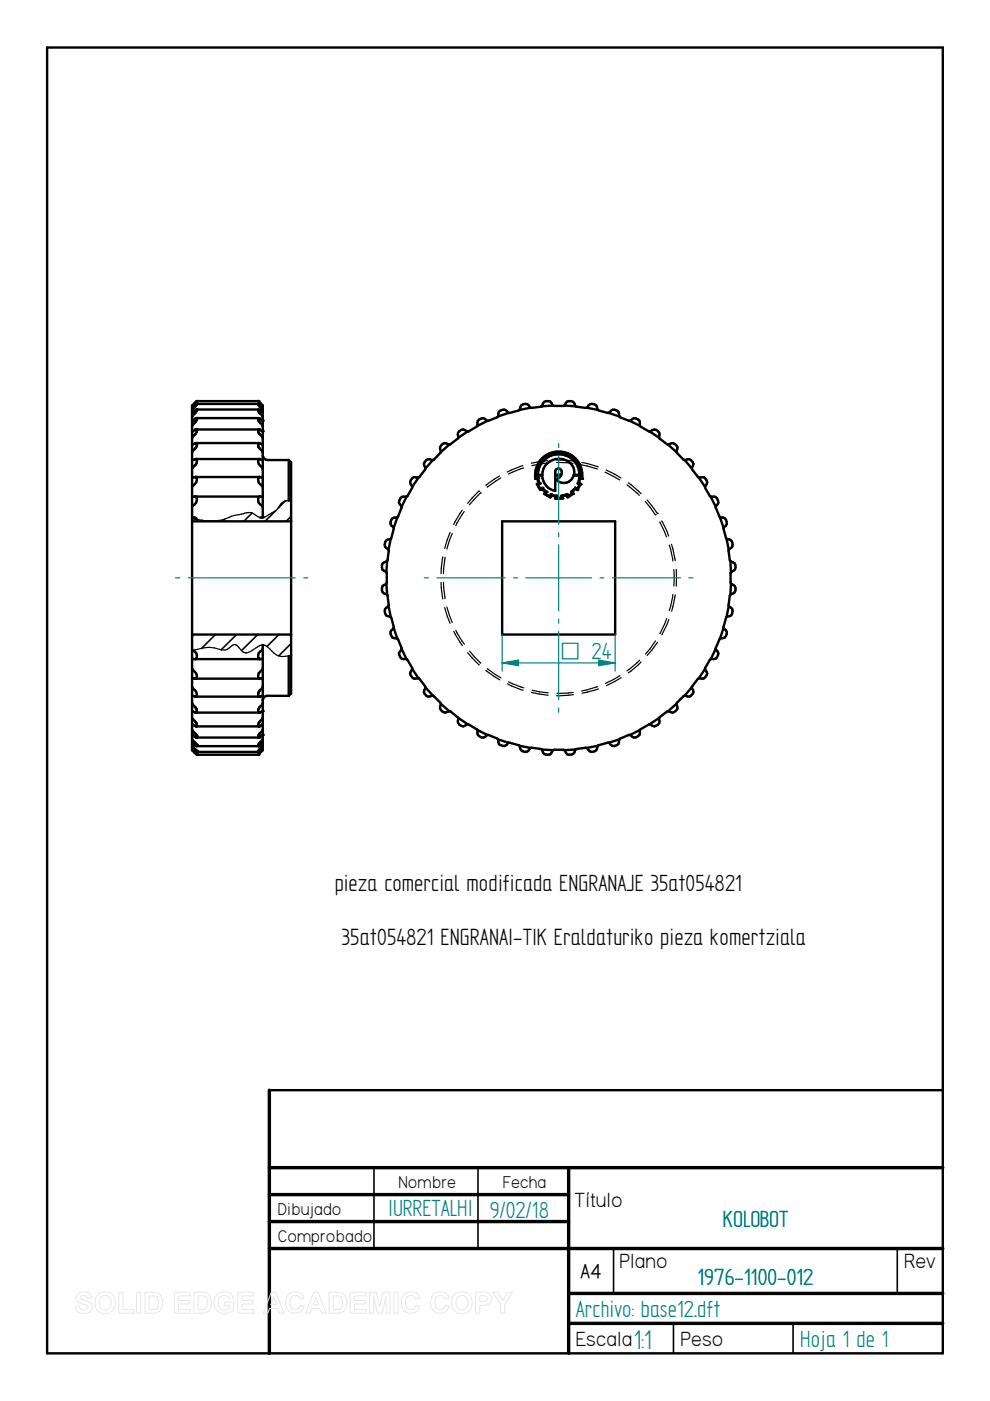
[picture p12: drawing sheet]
<svg xmlns="http://www.w3.org/2000/svg" width="210mm" height="297mm" viewBox="0 0 210 297" stroke-linecap="round" stroke-linejoin="round" font-family="sans-serif">
<g fill="none" stroke="#000" stroke-width=".51">
<path d="M10 10.1h189.9v276.8h-189.9zM41.5 86.9l-.8 .6M41.5 91.1l-.8 .4M41.5 93.9l-.8 .4M41.6 86.9h.1M41.6 91.1h13.3M41.6 97.4h.1M41.7 94v.7l-1 1.1M41.7 97.4v.1a1.84 1.84 0 0 1-1 1.8M41.7 86.8h13.1l.9 .7M41.7 85l-1 1v73l1 1h13l1-1v-22.3M41.7 85.6l-1 1.3"/>
<path d="M41.7 86.9l-.2 .5-.8 .9M41.7 88.7a2.45 2.45 0 0 1-1 1.6M41.7 91.1l-.2 .8-.8 .9M41.7 85l-1 1.1M41.7 85h13M54.7 85l1 1v23.7h-.5M54.7 85.6v.1M54.7 86.9v.1M54.7 85.6l-13.1 .1-.9 .7M54.7 85l1 1.1M54.7 87.1l1 1.2M54.8 88.6l.1 .7 .8 1"/>
<path d="M54.8 91.1l.1 .7 .8 1M54.8 85.6l.1 .2M54.8 85.8l.9 1.1M54.8 88.6l.1 .1M54.8 88.6h-13.1l-1 .6M54.9 93.9l-.2 .2 .2 .8 .8 .9M54.9 97.3l-.1 .1a1.75 1.75 0 0 0 .9 1.9M54.9 93.9l-13.2 .1M54.9 97.3h-13.5l-.7 .2M55 85.8l.7 .6M55 88.7l.7 .5M55 91.1l.7 .4"/>
<path d="M55 94l.7 .3M55 97.3l.7 .2M55.7 96.5a1.01 1.01 0 0 0 1 1h4.5M61.2 97.5l.5 .5v49l-.5 .5M61.2 97.5v8.7M90.2 99.3l-1.5 2M91.8 97.5a1.3 1.3 0 0 0-1.8 .5 1.38 1.38 0 0 0 .2 1.3M91.8 97.5l-1.6 1.8M93.5 95.8l-1.7 1.7M95.2 94.3l-1.7 1.5M95.2 94.3a1.27 1.27 0 0 0-1.7 .1 1.38 1.38 0 0 0 0 1.4M97.2 92.8l-2 1.5"/>
<path d="M99.1 91.5l-1.9 1.3M99.1 91.5l-.2-.1a1.11 1.11 0 0 0-1.4 0 1.11 1.11 0 0 0-.3 1.4M101.2 90.3l-2.1 1.2M103.3 89.2a1.19 1.19 0 0 0-1.5-.4 1.19 1.19 0 0 0-.6 1.5M103.3 89.2l-2.1 1.1M105.6 88.3l-2.3 .9M107.8 87.5a1.13 1.13 0 0 0-1.3-.6 1.13 1.13 0 0 0-.8 1.2l-.1 .2M107.8 87.5l-2.2 .8M110.2 86.9l-2.4 .6M112.5 86.4l-2.3 .5M112.5 86.4a1.2 1.2 0 0 0-1.4-.7 1.2 1.2 0 0 0-.9 1.2M114.9 86.1l-2.4 .3"/>
<path d="M115.4 97.6a4.4 4.4 0 0 1 4.7-1 4.4 4.4 0 0 1 2.8 4.1h-1.2a2.86 2.86 0 0 0-3.2-3.4 3.5 3.5 0 0 0-3.5 3.4h-1a4.2 4.2 0 0 1 1.4-3.1zM117.2 86a1.18 1.18 0 0 0-1.2-1 1.18 1.18 0 0 0-1.1 1.1M117.2 86h2.5M117.2 86l-2.3 .1M117.9 99.5a.78 .78 0 0 1 1.1 .1 .78 .78 0 0 1 0 1.1h-1.3v-.8zM119.7 86a1.18 1.18 0 0 1 1.2-1 1.18 1.18 0 0 1 1.1 1.1M119.7 86l2.3 .1M122 86.1l2.4 .3M124.4 86.4l2.3 .5M124.4 86.4a1.28 1.28 0 0 1 1.6-.7 1.53 1.53 0 0 1 .7 1.2M126.7 86.9l2.4 .6M129.1 87.5a1.19 1.19 0 0 1 1.4-.6 1.19 1.19 0 0 1 .8 1.4"/>
<path d="M129.1 87.5l2.2 .8M131.3 88.3l2.3 .9M133.6 89.2l2.1 1.1M133.6 89.2a1.19 1.19 0 0 1 1.5-.4 1.19 1.19 0 0 1 .6 1.5M135.7 90.3l2.1 1.2M137.8 91.5l1.9 1.3M137.8 91.5l.2-.1a1.13 1.13 0 0 1 1.4 0 1.13 1.13 0 0 1 .3 1.4M139.7 92.8l1.9 1.5M141.6 94.3l1.8 1.5M141.6 94.3a1.19 1.19 0 0 1 1.6 0 1.19 1.19 0 0 1 .2 1.5M143.4 95.8l1.5 1.7h.3M145.2 97.5a1.18 1.18 0 0 1 1.5 .3 1.18 1.18 0 0 1 0 1.5"/>
<path d="M145.2 97.5l1.5 1.8M146.7 99.3l1.5 2M40.7 110.5h21M40.7 101.3l.7-.2h13.7l.6 .2M40.7 105.3h15M40.7 109.7a.91 .91 0 0 1 1 .5M41.4 105.3h.1M41.6 105.4h.1a1.54 1.54 0 0 1-1 2M41.6 101.2h.1M41.7 101.3a1.21 1.21 0 0 1-.4 1.4l-.6 .5M54.9 101.1v.1a1.38 1.38 0 0 0 .7 1.8l.1 .2M55.1 105.3l-.2 .1a1.51 1.51 0 0 0 .8 2"/>
<path d="M82.1 119l-.2 2.3M82.1 119a1.2 1.2 0 0 0-1.2 1.1 1.2 1.2 0 0 0 1 1.2M82.4 116.5l-.3 2.5M82.8 114.3l-.4 2.2M82.8 114.3a1.17 1.17 0 0 0-1.2 .9 1.17 1.17 0 0 0 .8 1.3M83.5 111.9l-.7 2.4M84.2 109.7a1.17 1.17 0 0 0-1.3 .7 1.17 1.17 0 0 0 .6 1.5M84.2 109.7l-.7 2.2M85.2 107.4l-1 2.3M86.2 105.3a1.16 1.16 0 0 0-1.5 .6 1.16 1.16 0 0 0 .5 1.5M86.2 105.3l-1 2.1M87.4 103.2l-1.2 2.1"/>
<path d="M88.7 101.3a1.18 1.18 0 0 0-1.5 .3 1.18 1.18 0 0 0 .2 1.6M88.7 101.3l-1.3 1.9M106.5 110.5h23.9v24h-23.9zM113.5 101.4a5 5 0 0 1 4.9-5.7 5 5 0 0 1 5 5.7M113.5 101.5h.5l.2 .9-.4 .2M113.9 100.8a4.6 4.6 0 0 1 4.6-4.6 4.6 4.6 0 0 1 4.5 4.6h-1.4a2.19 2.19 0 0 1-3.7 .8l.6-.3 .5-.5h-1.3v3.3a3.4 3.4 0 0 1-2.7-3.3h-1.1M113.9 102.7l.6 1.1M114.1 101.3h-.5a4.9 4.9 0 0 1 4.8-5.4 4.9 4.9 0 0 1 4.9 5.4h-.5l-.3 1.1M114.1 101.4l.3 1M114.4 102.5l-.4 .2 .3 .5 .3 .5 .3-.3M114.6 103.9l.3-.3 .8 .8-.3 .3M115 103.5l.8 .8"/>
<path d="M115.5 104.8l1.1 .6M115.9 104.3l-.3 .3 .5 .4 .5 .2 .2-.4M116.7 105.4l.1-.4 1 .2-.1 .5M116.8 104.9l1.1 .2M117.8 105.7h1.4M117.9 105.1v.4l.3 .1 .9-.1-.1-.4M120.1 104.8l-1 .3M120.3 105.4l-.2-.4-.9 .2 .1 .5M121.1 104.3l.2 .3-.4 .3-.5 .3-.2-.4M121.5 104.7l-1.1 .7M122.3 103.9l-.3-.3-.8 .8 .3 .3M122.5 102.5l.4 .2-.6 1-.3-.3-.9 .9"/>
<path d="M123.1 102.7l-.7 1.1M123.4 101.5l-.5-.1-.2 1 .4 .2M148.2 101.3a1.18 1.18 0 0 1 1.5 .3 1.18 1.18 0 0 1-.2 1.6M148.2 101.3l1.3 1.9M149.5 103.2l1.2 2.1M150.7 105.3a1.16 1.16 0 0 1 1.5 .6 1.16 1.16 0 0 1-.5 1.5M150.7 105.3l1 2.1M151.7 107.4l1 2.3M152.7 109.7a1.17 1.17 0 0 1 1.3 .7 1.17 1.17 0 0 1-.6 1.5M152.7 109.7l.7 2.2M153.4 111.9l.7 2.4M154.1 114.3l.4 2.2"/>
<path d="M154.1 114.3a1.17 1.17 0 0 1 1.2 .9 1.17 1.17 0 0 1-.8 1.3M154.5 116.5l.4 2.5M154.9 119l.1 2.3M154.9 119a1.2 1.2 0 0 1 1.1 1.1 1.2 1.2 0 0 1-1 1.2M40.7 139.7h15M40.7 134.5h21M41 137.9a1.27 1.27 0 0 1 .6 1.8M41.5 139.7h-.1M54.8 139.6l.1 .1M55.7 137.6l-.1 .2a1.45 1.45 0 0 0-.8 1.8M61.2 139.1v8.4M81.9 121.3v2.4"/>
<path d="M81.9 123.7l.2 2.4M81.9 123.7a1.18 1.18 0 0 0-.9 1.3 1.18 1.18 0 0 0 1.1 1.1M82.1 126.1l.3 2.4M82.4 128.5l.4 2.3M82.4 128.5a1.28 1.28 0 0 0-.7 1.6 1.53 1.53 0 0 0 1.1 .7M82.8 130.8l.7 2.3M83.5 133.1l.7 2.3M83.5 133.1a1.19 1.19 0 0 0-.6 1.5 1.19 1.19 0 0 0 1.3 .8M84.2 135.4l1 2.2M85.2 137.6l1 2.1M85.2 137.6a1.18 1.18 0 0 0-.4 1.5 1.18 1.18 0 0 0 1.4 .6M86.2 139.7l1.2 2.2"/>
<path d="M150.7 139.7l-1.2 2.2M151.7 137.6l-1 2.1M151.7 137.6a1.18 1.18 0 0 1 .4 1.5 1.18 1.18 0 0 1-1.4 .6M152.7 135.4l-1 2.2M153.4 133.1l-.7 2.3M153.4 133.1a1.19 1.19 0 0 1 .6 1.5 1.19 1.19 0 0 1-1.3 .8M154.1 130.8l-.7 2.3M154.5 128.5l-.4 2.3M154.5 128.5a1.28 1.28 0 0 1 .7 1.6 1.38 1.38 0 0 1-1.1 .7M154.9 126.1l-.4 2.4M155 123.7l-.1 2.4M155 121.3v2.4"/>
<path d="M155 123.7a1.17 1.17 0 0 1 1 1.3 1.17 1.17 0 0 1-1.1 1.1M40.7 141.9a1.8 1.8 0 0 1 1 1.9l-.1 .1M40.7 145.7l.2 .2a1.6 1.6 0 0 1 .8 1.7l-.1 .1M40.7 149.2l.6 .6a.9 .9 0 0 1 .3 1.3M40.7 152.2l1 1.1v.6l-.1 .1M40.7 154.8l.8 .9 .2 .6M40.7 143.8h15M40.7 147.5l.7 .2h13.7l.6-.2M40.7 150.8l.7 .3h13.6l.7-.3M40.7 153.5l.8 .5M40.7 156.8l1 1.1M40.7 155.8l.8 .5"/>
<path d="M40.7 158.1l1 1.1M40.7 157.5l.8 .6M40.7 158.9l1 1.1M40.7 158.6l.8 .7M41.6 156.4h13.2M41.6 158.2h13.2M41.6 159.3l.1 .1M41.6 154h13.3M41.7 158v.2M41.7 159.3v.1M54.9 158.1v.1M55.7 141.9l-.1 .1a1.45 1.45 0 0 0-.8 1.8"/>
<path d="M55.7 145.7a2.09 2.09 0 0 0-1 1.9M55.7 149.2l-.8 1-.2 .8M55.7 152.2l-.8 1-.2 .8M55.7 154.8l-.7 .8-.3 .7M55.7 156.8l-.8 .9-.2 .5M55.7 158.1l-1 1.3h-13M55.7 153.5l-.7 .5M55.7 155.8l-.8 .6M55.7 157.5l-.7 .6M55.7 158.9l-1 1.1M55.7 158.6l-.8 .7M61.2 147.5h-4.5a.94 .94 0 0 0-1 1"/>
<path d="M87.4 141.9a1.18 1.18 0 0 0-.2 1.5 1.18 1.18 0 0 0 1.5 .4M87.4 141.9l1.3 1.9M88.7 143.8l1.5 1.9M90.2 145.7l1.6 1.8M90.2 145.7a1.19 1.19 0 0 0 0 1.6 1.19 1.19 0 0 0 1.6 .2M91.8 147.5l1.7 1.7M93.5 149.2l1.7 1.6M93.5 149.2a1.2 1.2 0 0 0 .2 1.6 1.2 1.2 0 0 0 1.5 0M95.2 150.8h.3l1.7 1.4M97.2 152.2l1.9 1.3M97.2 152.2a1.18 1.18 0 0 0 .4 1.6 1.18 1.18 0 0 0 1.5-.3M99.1 153.5l2.1 1.3"/>
<path d="M101.2 154.8l2.1 1M101.2 154.8a1.19 1.19 0 0 0 .6 1.4 1.19 1.19 0 0 0 1.5-.4M103.3 155.8l2.3 1M105.6 156.8l2.2 .7M105.6 156.8a1.43 1.43 0 0 0 .5 1.2 1.14 1.14 0 0 0 1.7-.5M107.8 157.5l2.4 .6M110.2 158.1l2.3 .5M110.2 158.1a1.2 1.2 0 0 0 .9 1.3 1.2 1.2 0 0 0 1.4-.8M112.5 158.6l2.4 .3M114.9 158.9l2.3 .1M114.9 158.9a1.17 1.17 0 0 0 1.1 1.1 1.17 1.17 0 0 0 1.2-1M117.2 159h2.5"/>
<path d="M122 158.9l-2.3 .1M122 158.9a1.17 1.17 0 0 1-1.1 1.1 1.17 1.17 0 0 1-1.2-1M124.4 158.6l-2.4 .3M126.7 158.1l-2.3 .5M126.7 158.1a1.13 1.13 0 0 1-.8 1.2 1.13 1.13 0 0 1-1.3-.6l-.2-.1M129.1 157.5l-2.4 .6M131.3 156.8l-2.2 .7M131.3 156.8a1.19 1.19 0 0 1-.8 1.3 1.19 1.19 0 0 1-1.4-.6M133.6 155.8l-2.3 1M135.7 154.8l-2.1 1M135.7 154.8a1.19 1.19 0 0 1-.6 1.4 1.19 1.19 0 0 1-1.5-.4M137.8 153.5l-2.1 1.3"/>
<path d="M139.7 152.2l-1.9 1.3M139.7 152.2a1.2 1.2 0 0 1-.4 1.6 1.2 1.2 0 0 1-1.5-.3M141.6 150.8l-1.9 1.4M143.4 149.2l-1.8 1.6M143.4 149.2a1.19 1.19 0 0 1-.2 1.6 1.19 1.19 0 0 1-1.6 0M145.2 147.5l-1.8 1.7M146.7 145.7l-1.5 1.8M146.7 145.7a1.18 1.18 0 0 1 0 1.6 1.18 1.18 0 0 1-1.5 .2M148.2 143.8l-1.5 1.9M149.5 141.9a1.18 1.18 0 0 1 .2 1.5 1.18 1.18 0 0 1-1.5 .4M149.5 141.9l-1.3 1.9M57.1 231.1h142.8"/>
</g>
<path d="M57.1 231.1v55.8M57.1 247.6h142.8M57.1 253.3h63.5M57.1 259h63.5M120.6 247.6v39.3M57.1 264.7h142.8M120.6 274.2h79.3M120.6 280.6h79.3" fill="none" stroke="#000" stroke-width=".72"/>
<g fill="none" stroke="#000" stroke-width=".34">
<path d="M42.9 110.3l-.2 .2M47.7 110.1l-.5 .4M53.5 108.8l-1.8 1.7M58.5 108.2l-2.3 2.3M60.5 106.2l-1.5 1.5M61.7 109.5l-1 1M41.2 134.5l-.5 .5M45.7 134.5l-3 3M50.2 134.5l-3.3 3.3M54.7 134.5l-3.5 3.4M59.1 134.5l-2.5 2.6M61.7 136.4l-2.6 2.7"/>
<path d="M79.3 247.6v17.1M101.3 247.6v17.1M130.1 264.8v9.4M190.2 264.8v9.4M142.8 280.6v6.3M168.1 280.6v6.3"/>
</g>
<g fill="none" stroke="#000" stroke-width=".25">
<path d="M110.9 98.7l-3.3 1.4M111 99.2l-3.2 1.3M116.2 97.7l-3.6 .5M116.2 98.1l-3.4 .6M118 97.5l3.5 .2M118 98l3.5 .3M123.3 98.6l3.4 .8M123.4 98l3.4 1M128.5 99.7l3.2 1.6M48.5 109.7h.1M48.5 109.7a10.9 10.9 0 0 1-6.8 .5l-1-.2M61.7 106.2a2.2 2.2 0 0 0-2.6 1.4l-.5 .6-1.6 .9a2.08 2.08 0 0 1-3 0 2.81 2.81 0 0 0-2.8-.1l-1.4 .3-1.3 .4"/>
<path d="M93.9 118.1l-.4 3.5M94.4 118.2l-.4 3.4M95.4 112.9l-1.1 3.4M95.9 113.1l-1.2 3.3M98 108.2l-1.8 3M98.4 108.5l-1.8 3M101.5 104.1h.1M101.5 104.1l-2.4 2.6M101.9 104.5h.1M101.9 104.5l-2.4 2.5M105.9 100.9l-2.9 2M106.2 101.3l-2.9 2"/>
<path d="M128.3 100.1l3.1 1.7M132.9 102.8l2.7 2.2M133.2 102.4l2.7 2.3M136.8 106.3l2.1 2.8M137.2 106l2.2 2.8M138.9 109.1h.1M139.4 108.8h.1M139.9 110.7l1.4 3.1M140.3 110.4l1.1 2.1 .4 1.2M141.9 115.6l.8 3.4M142.4 115.4l.8 3.5M40.7 137.9h.3a9 9 0 0 1 6-.1 2.58 2.58 0 0 0 2.4-1l.5-.1 .3 .1 1.2 1.3 .4 .2a1.43 1.43 0 0 0 1.3-.2 5.1 5.1 0 0 1 2.2-1.3l.5-.1a2 2 0 0 1 1.4 .9 3.7 3.7 0 0 0 4.5 1.3"/>
<path d="M93.5 123.5l.4 3.5M94 123.4l.4 3.5M94.3 128.8l1.1 3.4M94.7 128.7l1.2 3.3M96.2 133.9l1.8 3M96.6 133.6l1.9 3M99.1 138.4l2.5 2.6M99.6 138l2.3 2.6M135.6 140l-2.7 2.2M139 135.9l-2.1 2.8M139.4 136.2l-2.2 2.8M141.4 131.1l-1.5 3.2"/>
<path d="M141.8 131.4l-1.5 3.2M142.7 126l-.8 3.5M142.9 120.8v3.4M143.2 126.1l-.8 3.5M143.4 120.7v3.6M103 142.2l3 1.9M103.3 141.8l2.9 1.9M107.6 145l3.3 1.3M107.8 144.6l3.2 1.2M112.7 146.8l3.5 .6M112.8 146.3l3.4 .6M121.5 146.8l-3.4 .2"/>
<path d="M121.6 147.3l-3.6 .2M126.7 145.6l-3.4 .9M126.9 146l-3.5 1M131.4 143.3l-3 1.6M131.7 143.7l-3.1 1.7M135.9 140.3l-2.7 2.4"/>
</g>
<g fill="#000">
<circle cx="40.7" cy="89.2" r=".25"/>
<circle cx="40.7" cy="91.4" r=".25"/>
<circle cx="41.5" cy="91.1" r=".25"/>
<circle cx="41.5" cy="86.9" r=".25"/>
<circle cx="41.5" cy="93.9" r=".25"/>
<circle cx="41.5" cy="97.3" r=".25"/>
<circle cx="41.5" cy="88.7" r=".25"/>
<circle cx="41.7" cy="85.7" r=".25"/>
<circle cx="41.7" cy="86.9" r=".25"/>
<circle cx="41.7" cy="91.1" r=".25"/>
<circle cx="41.7" cy="88.6" r=".25"/>
<circle cx="41.7" cy="97.4" r=".25"/>
<circle cx="41.7" cy="94" r=".25"/>
<circle cx="41.7" cy="94.1" r=".25"/>
<circle cx="41.7" cy="86.8" r=".25"/>
<circle cx="41.7" cy="85.6" r=".25"/>
<circle cx="41.7" cy="88.7" r=".25"/>
<circle cx="41.7" cy="85" r=".25"/>
<circle cx="54.7" cy="85" r=".25"/>
<circle cx="54.7" cy="85.6" r=".25"/>
<circle cx="54.7" cy="86.9" r=".25"/>
<circle cx="54.7" cy="87.1" r=".25"/>
<circle cx="54.7" cy="85.8" r=".25"/>
<circle cx="54.8" cy="85.8" r=".25"/>
<circle cx="54.9" cy="88.7" r=".25"/>
<circle cx="54.9" cy="85.8" r=".25"/>
<circle cx="54.9" cy="86.9" r=".25"/>
<circle cx="54.9" cy="91.1" r=".25"/>
<circle cx="54.9" cy="97.3" r=".25"/>
<circle cx="54.9" cy="93.9" r=".25"/>
<circle cx="55.7" cy="91.4" r=".25"/>
<circle cx="55.7" cy="89.2" r=".25"/>
<circle cx="41.5" cy="101.1" r=".25"/>
<circle cx="41.5" cy="105.3" r=".25"/>
<circle cx="41.7" cy="101.2" r=".25"/>
<circle cx="54.9" cy="101.1" r=".25"/>
<circle cx="54.9" cy="105.3" r=".25"/>
<circle cx="55.7" cy="109.7" r=".25"/>
<circle cx="113.5" cy="101.5" r=".25"/>
<circle cx="113.5" cy="101.4" r=".25"/>
<circle cx="113.8" cy="102.6" r=".25"/>
<circle cx="113.8" cy="102.7" r=".25"/>
<circle cx="113.9" cy="100.8" r=".25"/>
<circle cx="114.1" cy="101.4" r=".25"/>
<circle cx="114.1" cy="101.3" r=".25"/>
<circle cx="114.4" cy="102.5" r=".25"/>
<circle cx="114.5" cy="103.8" r=".25"/>
<circle cx="114.7" cy="103.8" r=".25"/>
<circle cx="114.8" cy="103.8" r=".25"/>
<circle cx="115" cy="103.5" r=".25"/>
<circle cx="115.4" cy="104.7" r=".25"/>
<circle cx="115.8" cy="104.3" r=".25"/>
<circle cx="115.9" cy="104.3" r=".25"/>
<circle cx="116.6" cy="105.4" r=".25"/>
<circle cx="116.8" cy="104.8" r=".25"/>
<circle cx="116.8" cy="104.9" r=".25"/>
<circle cx="117.7" cy="105.7" r=".25"/>
<circle cx="117.8" cy="105.7" r=".25"/>
<circle cx="117.9" cy="105.1" r=".25"/>
<circle cx="119" cy="105.1" r=".25"/>
<circle cx="119.1" cy="105.1" r=".25"/>
<circle cx="119.2" cy="105.7" r=".25"/>
<circle cx="120.1" cy="104.8" r=".25"/>
<circle cx="120.2" cy="104.8" r=".25"/>
<circle cx="120.3" cy="105.4" r=".25"/>
<circle cx="121.1" cy="104.3" r=".25"/>
<circle cx="121.5" cy="104.7" r=".25"/>
<circle cx="122.2" cy="103.7" r=".25"/>
<circle cx="122.3" cy="103.9" r=".25"/>
<circle cx="122.4" cy="103.8" r=".25"/>
<circle cx="122.5" cy="102.5" r=".25"/>
<circle cx="122.5" cy="102.4" r=".25"/>
<circle cx="122.9" cy="102.5" r=".25"/>
<circle cx="123.1" cy="102.7" r=".25"/>
<circle cx="123.4" cy="101.5" r=".25"/>
<circle cx="41.6" cy="139.7" r=".25"/>
<circle cx="54.8" cy="139.6" r=".25"/>
<circle cx="55" cy="139.7" r=".25"/>
<circle cx="40.7" cy="150.8" r=".25"/>
<circle cx="40.7" cy="155.8" r=".25"/>
<circle cx="41.6" cy="151.1" r=".25"/>
<circle cx="41.6" cy="143.9" r=".25"/>
<circle cx="41.6" cy="154" r=".25"/>
<circle cx="41.6" cy="159.3" r=".25"/>
<circle cx="41.6" cy="147.7" r=".25"/>
<circle cx="41.6" cy="156.4" r=".25"/>
<circle cx="41.6" cy="158.2" r=".25"/>
<circle cx="41.7" cy="159.2" r=".25"/>
<circle cx="41.7" cy="159.3" r=".25"/>
<circle cx="41.7" cy="157.9" r=".25"/>
<circle cx="41.7" cy="156" r=".25"/>
<circle cx="41.7" cy="160" r=".25"/>
<circle cx="41.7" cy="156.3" r=".25"/>
<circle cx="41.7" cy="158.2" r=".25"/>
<circle cx="41.7" cy="159.4" r=".25"/>
<circle cx="54.7" cy="156.4" r=".25"/>
<circle cx="54.7" cy="159.4" r=".25"/>
<circle cx="54.7" cy="158.2" r=".25"/>
<circle cx="54.8" cy="147.6" r=".25"/>
<circle cx="54.8" cy="154" r=".25"/>
<circle cx="54.8" cy="156.4" r=".25"/>
<circle cx="54.8" cy="158.2" r=".25"/>
<circle cx="54.8" cy="159.4" r=".25"/>
<circle cx="54.8" cy="151" r=".25"/>
<circle cx="54.8" cy="147.7" r=".25"/>
<circle cx="54.8" cy="151.1" r=".25"/>
<circle cx="54.9" cy="159.3" r=".25"/>
<circle cx="54.9" cy="147.7" r=".25"/>
<circle cx="54.9" cy="158.2" r=".25"/>
<circle cx="54.9" cy="151.1" r=".25"/>
<circle cx="54.9" cy="154" r=".25"/>
<circle cx="54.9" cy="156.4" r=".25"/>
<circle cx="54.9" cy="143.9" r=".25"/>
<circle cx="55" cy="147.7" r=".25"/>
<circle cx="55" cy="156.3" r=".25"/>
<circle cx="55" cy="151.1" r=".25"/>
<circle cx="55" cy="154" r=".25"/>
<circle cx="55" cy="158.1" r=".25"/>
<circle cx="55" cy="143.9" r=".25"/>
<circle cx="55.7" cy="150.8" r=".25"/>
<circle cx="55.7" cy="155.8" r=".25"/>
<circle cx="54.7" cy="160" r=".25"/>
</g>
<path d="M106.5 134.5v7.8M130.4 134.5v7.8M106.5 140.5l3.4-.5v1.1z" fill="none" stroke="#008080" stroke-width=".25"/>
<path d="M106.5 140.5l3.4-.5v1.1z" fill="#008080"/>
<path d="M127 140l3.4 .5-3.4 .6z" fill="none" stroke="#008080" stroke-width=".25"/>
<path d="M127 140l3.4 .5-3.4 .6z" fill="#008080"/>
<g fill="none" stroke="#008080" stroke-width=".25">
<path d="M118.4 94v.9M118.4 96.7v14.5M118.4 112.9v.9M118.4 115.5v14M37.2 122.5h.9M39.9 122.5h22.7M64.4 122.5h.8M90 122.5h.8M92.6 122.5h14.5M108.9 122.5h.8M111.5 122.5h13.9M118.4 131.3v.8"/>
<path d="M118.4 133.9v14.4M127.2 122.5h.8M129.8 122.5h14.5M146 122.5h.9M106.5 140.5h23.9M118.4 150.1v.9"/>
</g>
<g fill="none" stroke="#e6e6e6" stroke-width=".21">
<path d="M16.4 274.3a1.87 1.87 0 0 1 2.9 .6l.1 .4h-.9a.82 .82 0 0 0-.6-.7 .82 .82 0 0 0-.9 .5l.3 .3a2.86 2.86 0 0 1 2.2 1.2 1.44 1.44 0 0 1-1.7 1.9 1.61 1.61 0 0 1-1.8-1.5l.8-.1a.92 .92 0 0 0 .9 .8 .92 .92 0 0 0 .9-.7l-.4-.4a2.27 2.27 0 0 1-2-1.2v-.7zM20.7 274.4a2.26 2.26 0 0 1 2.9-.1 2.26 2.26 0 0 1 .8 2.7 2.2 2.2 0 0 1-2.8 1.4 2.2 2.2 0 0 1-1.4-2.8zM21.4 275a1.35 1.35 0 0 1 1.7-.1 1.35 1.35 0 0 1 .5 1.6 1.28 1.28 0 0 1-1.5 1.2 1.28 1.28 0 0 1-1.1-1.5l.1-.7zM25.2 274h.9v3.7h2.3v.7h-3.2zM29 274h.8v4.4h-.8zM30.7 274h1.7a2.01 2.01 0 0 1 2.1 2.6 1.85 1.85 0 0 1-2.1 1.8h-1.7zM31.6 274.7a1.68 1.68 0 0 1 1.8 .5 1.75 1.75 0 0 1-.5 2.4l-1.3 .1zM37 274h3.3v.7h-2.5v1h2.3v.8h-2.3v1.2h2.5v.7h-3.3zM41.1 274h1.7a2.01 2.01 0 0 1 2 2.6 1.85 1.85 0 0 1-2 1.8h-1.7zM42 274.7a1.68 1.68 0 0 1 1.8 .5 1.75 1.75 0 0 1-.6 2.4l-1.2 .1zM46 274.4a2.13 2.13 0 0 1 3.5 .9l-.9 .1a1.22 1.22 0 0 0-1.5-.7 1.22 1.22 0 0 0-.8 1.4 1.4 1.4 0 0 0 .7 1.5 1.4 1.4 0 0 0 1.6-.2v-.6h-1v-.7h1.9v1.7a2.42 2.42 0 0 1-3.1 .4 2.42 2.42 0 0 1-.9-3zM50.4 274h3.3v.7h-2.4v1h2.3v.8h-2.3v1.2h2.5v.7h-3.4z"/>
<path d="M57.5 274h1l1.7 4.4h-1l-.4-1h-1.7l-.3 1h-1zM58 275.1l.6 1.5h-1.2zM61.1 274.5a1.96 1.96 0 0 1 3.4 .8l-.9 .1a1.13 1.13 0 0 0-1.4-.7 1.13 1.13 0 0 0-.7 1.4 1.15 1.15 0 0 0 .7 1.5 1.15 1.15 0 0 0 1.5-.9l.8 .3a2.05 2.05 0 0 1-2.6 1.3 2.05 2.05 0 0 1-1.3-2.5l.2-.8zM66.5 274h.9l1.8 4.4h-1l-.4-1h-1.7l-.4 1h-.9zM67 275.1l.6 1.5h-1.2zM69.8 274h1.6a2.01 2.01 0 0 1 2.1 2.6 1.85 1.85 0 0 1-2 1.8h-1.7zM70.7 274.7a1.68 1.68 0 0 1 1.8 .5 1.75 1.75 0 0 1-.6 2.4l-1.2 .1zM74.3 274h3.3v.7h-2.5v1h2.3v.8h-2.3v1.2h2.5v.7h-3.3zM78.4 274h1.4l.7 3 .7-3h1.5v4.4h-.8l-.1-3.5-.8 3.5h-1l-.8-3.5v3.5h-.8zM83.5 274h.9v4.4h-.9zM85.6 274.5a1.96 1.96 0 0 1 3.4 .8l-.9 .1a1.13 1.13 0 0 0-1.4-.7 1.13 1.13 0 0 0-.7 1.4 1.15 1.15 0 0 0 .7 1.5 1.15 1.15 0 0 0 1.5-.9l.8 .3a2.05 2.05 0 0 1-2.5 1.3 2.05 2.05 0 0 1-1.4-2.5l.2-.8zM91.9 274.5a1.96 1.96 0 0 1 3.3 .8l-.8 .1a1.13 1.13 0 0 0-1.4-.7 1.13 1.13 0 0 0-.8 1.4 1.15 1.15 0 0 0 .8 1.5 1.15 1.15 0 0 0 1.4-.9l.8 .3a2.05 2.05 0 0 1-2.5 1.3 2.05 2.05 0 0 1-1.4-2.5l.2-.8z"/>
<path d="M96.4 274.4a2.26 2.26 0 0 1 2.8-.1 2.26 2.26 0 0 1 .8 2.7 2.2 2.2 0 0 1-2.8 1.4 2.2 2.2 0 0 1-1.4-2.8zM97 275a1.35 1.35 0 0 1 1.7-.1 1.35 1.35 0 0 1 .5 1.6 1.28 1.28 0 0 1-1.4 1.2 1.28 1.28 0 0 1-1.1-1.5l.1-.7zM100.8 274h1.5a1.45 1.45 0 0 1 1.7 .5 1.45 1.45 0 0 1-.1 1.8 2.66 2.66 0 0 1-2.2 .4v1.7h-.9zM101.7 274.7h.5a.82 .82 0 0 1 1.1 .8l-.3 .4-1.3 .1zM104.5 274h1l1.1 1.8 1-1.8h1l-1.6 2.6v1.8h-.9v-1.9z"/>
</g>
<text font-size="6.4" fill="#008080" x="134.4" y="286">1:1</text>
<text font-size="5.7" x="72.4" y="200.3">35at054821 ENGRANAI-TIK Eraldaturiko pieza komertziala</text>
<text font-size="5.6" x="71" y="188.8">pieza comercial modificada ENGRANAJE 35at054821</text>
<g font-size="5.6" fill="#008080">
<text x="82.3" y="257.7">IURRETALHI</text>
<text x="103.8" y="258.2">9/02/18</text>
<text x="153.3" y="260.1">KOLOBOT</text>
<text x="147.9" y="272.5">1976-1100-012</text>
<text x="122.1" y="279.1">Archivo: base12.dft</text>
<text x="169.7" y="285.5">Hoja 1 de 1</text>
</g>
<text font-size="5.4" fill="#008080" x="119" y="139.7">q 24</text>
<g font-size="4.9">
<text x="121.8" y="255.9">Título</text>
<text x="131.4" y="268.8">Plano</text>
<text x="191.7" y="268.8">Rev</text>
<text x="122.1" y="285.3">Escala</text>
<text x="144.3" y="285.3">Peso</text>
</g>
<text font-size="4.7" x="123.1" y="271">A4</text>
<g font-size="4.1">
<text x="84.5" y="251.8">Nombre</text>
<text x="106.6" y="251.8">Fecha</text>
<text x="58.9" y="257.6">Dibujado</text>
<text x="58.9" y="263.3">Comprobado</text>
</g>
</svg>
